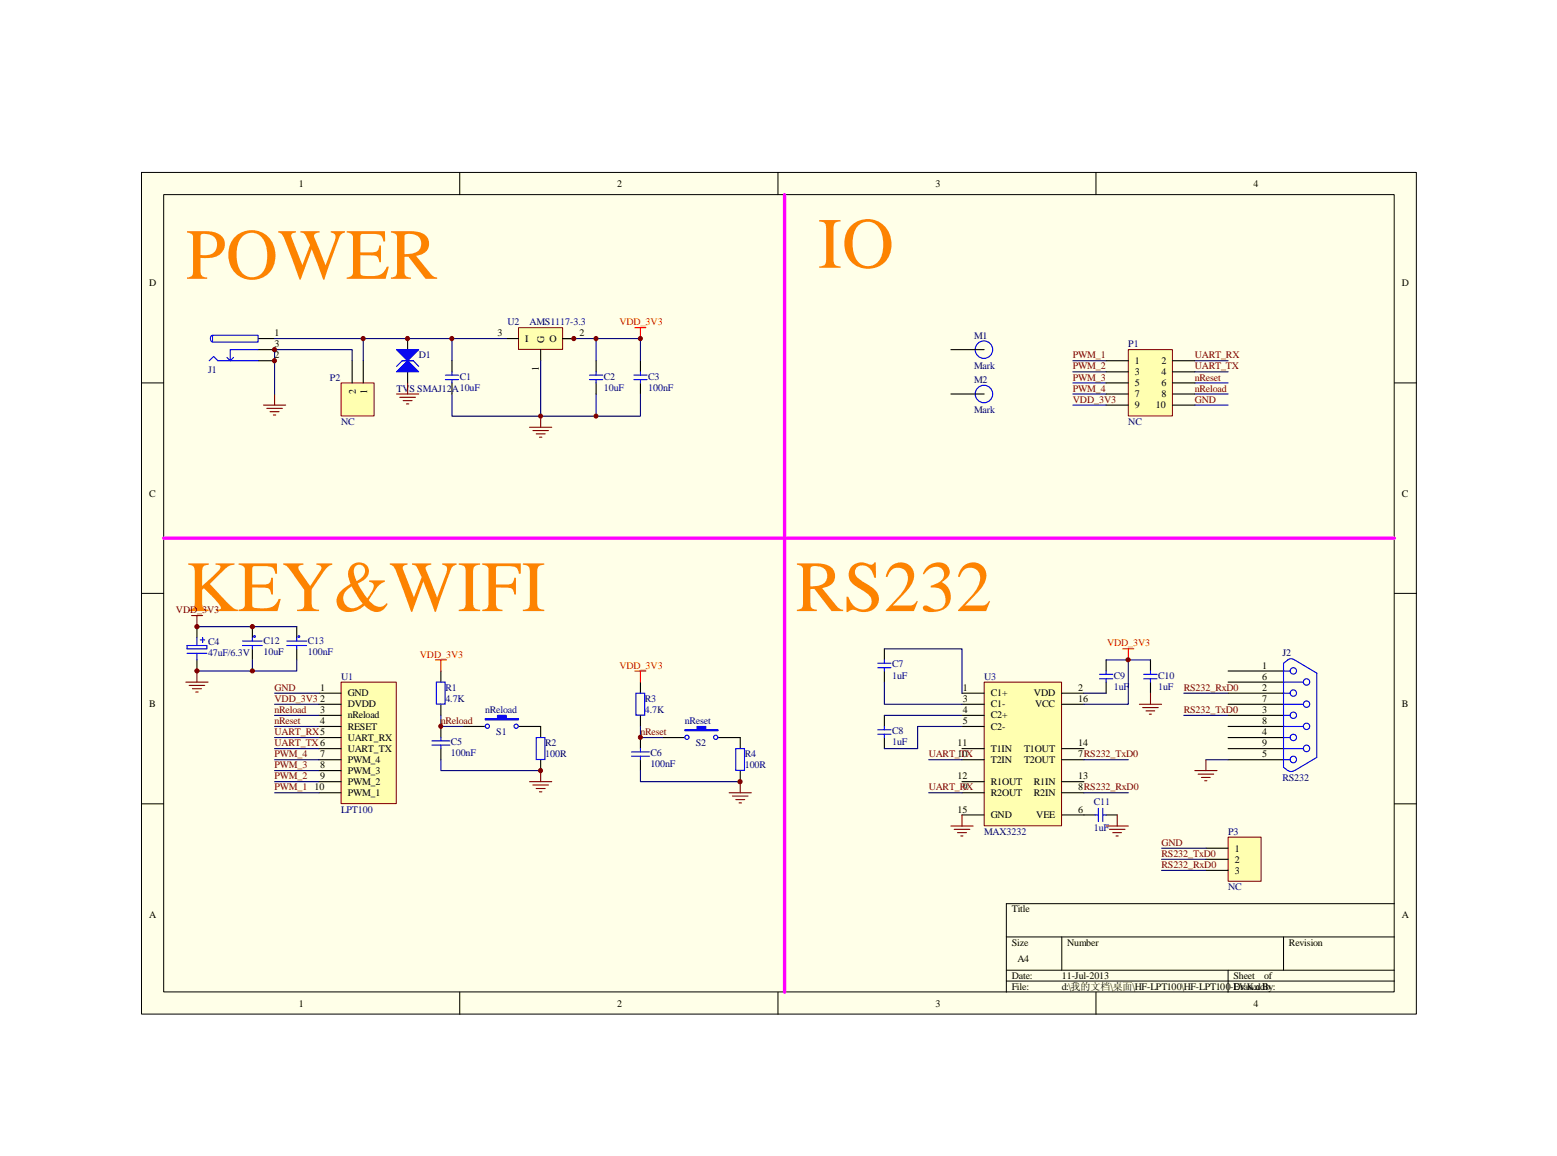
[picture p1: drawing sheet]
<svg xmlns="http://www.w3.org/2000/svg" width="279mm" height="207mm" viewBox="0 0 279 207" stroke-linecap="round" stroke-linejoin="round" font-family="sans-serif">
<path d="M25.4 30.9h228.8v151h-228.8z" fill="#ffffe8"/>
<g fill="none" stroke="#000" stroke-width=".18">
<path d="M25.4 30.9h228.8v151h-228.8zM29.4 34.9h220.8v143.1h-220.8zM82.5 30.9v4M139.6 30.9v4M196.7 30.9v4M25.4 68.7h4M250.2 68.7h4M25.4 106.5h4M250.2 106.5h4M25.4 144.2h4M250.2 144.2h4M82.5 178v4"/>
<path d="M139.6 178v4M180.6 168.1h69.6M180.6 174.1h69.6M180.6 176h69.6M190.5 168.1v6M196.7 178v4M220.4 174.1v3.9M230.3 168.1v6M250.2 162.1h-69.6v15.9"/>
</g>
<path d="M61.2 122.4h9.9v21.8h-9.9z" fill="#ffffb0"/>
<path d="M61.2 122.4h9.9v21.8h-9.9z" fill="none" stroke="#800000" stroke-width=".18"/>
<path d="M114.9 64.7v2M114.9 68.7v2M57.2 124.4h4M57.2 126.4h4M57.2 128.3h4M57.2 130.3h4M57.2 132.3h4M57.2 134.3h4M57.2 136.3h4M57.2 138.3h4M57.2 140.2h4M57.2 142.2h4" fill="none" stroke="#000" stroke-width=".2"/>
<path d="M95 76.7h4M95.6 77.3h2.8M96.2 77.8h1.6M96.8 78.4h.4M97 74.7v2" fill="none" stroke="#800000" stroke-width=".2"/>
<path d="M113.7 68.1h2.4M113.7 67.3h2.4M114.9 66.7v.6M114.9 68.1v.6" fill="none" stroke="#00f" stroke-width=".2"/>
<path d="M81.1 70.7v4h25.9v-4M91.1 60.7h-10v4M107 64.7v-4h7.9v4M114.9 70.7v4h-7.9" fill="none" stroke="#000080" stroke-width=".2"/>
<path d="M113.9 58.8h2M114.9 58.8v1.9" fill="none" stroke="#f00" stroke-width=".2"/>
<path d="M93.1 58.8h7.9v3.9h-7.9z" fill="#ffffb0"/>
<path d="M93 58.8h8v3.9h-8z" fill="none" stroke="#800000" stroke-width=".18"/>
<path d="M46.3 60.7h3M46.3 62.7h3M46.3 64.7h3M81.1 64.7v2M81.1 68.7v2M91.1 60.7h1.9M97 62.7v2M101 60.7h2M107 64.7v2M107 68.7v2M35.3 112.4v2M35.3 118.4v2" fill="none" stroke="#000" stroke-width=".2"/>
<path d="M97 64.7v10M103 60.7h4" fill="none" stroke="#000080" stroke-width=".2"/>
<g fill="none" stroke="#00f" stroke-width=".2">
<path d="M79.9 68.1h2.4M79.9 67.3h2.4M81.1 66.7v.6M81.1 68.1v.6M105.8 68.1h2.4M105.8 67.3h2.4M107 66.7v.6M107 68.1v.6M33.6 115.8h3.5v.6h-3.5zM33.6 117.2h3.5M35.3 114.4v1.4M35.3 117.2v1.2"/>
<path d="M35.9 114.8h.8M36.4 114.4v.8"/>
</g>
<path d="M47.3 72.7h4M47.9 73.3h2.8M48.5 73.9h1.6M49.1 74.5h.4M49.3 70.7v2" fill="none" stroke="#800000" stroke-width=".2"/>
<path d="M38.1 60.1h8.2v1.3h-8.2z" fill-rule="evenodd" fill="#ffc" stroke="#00f" stroke-width=".2"/>
<path d="M37.5 64.7l.8-.7 .8 .7h7.2M38.1 60.1a.67 .67 0 0 0 0 1.2M40.7 64.1l.6 .6M41.9 64.1l-.6 .6M46.3 62.7h-5v2" fill="none" stroke="#00f" stroke-width=".2"/>
<path d="M61.2 68.7h5.9v5.9h-5.9z" fill="#ffffb0"/>
<path d="M61.2 68.7h5.9v5.9h-5.9z" fill="none" stroke="#800000" stroke-width=".18"/>
<g fill="none" stroke="#000" stroke-width=".2">
<path d="M63.2 64.7v4M65.2 64.7v4M73.1 60.7v2M73.1 66.7v2M79.1 120.4v2M79.1 126.4v1.9M79.1 130.3v2M79.1 134.3v2M83.1 130.3h4M93 130.3h4v2M97 136.3v2M114.9 122.4v2"/>
<path d="M114.9 128.3v2M114.9 132.3v2M114.9 136.3v2M118.9 132.3h4M128.9 132.3h3.9v2M132.8 138.3v1.9"/>
</g>
<g fill="none" stroke="#000080" stroke-width=".2">
<path d="M49.3 60.7h31.8M65.2 60.7v4M49.3 124.4h7.9M49.3 126.4h7.9M49.3 128.3h7.9M49.3 130.3h7.9M49.3 132.3h7.9M49.3 134.3h7.9M49.3 136.3h7.9M49.3 138.3h7.9M79.1 136.3v2h17.9M79.1 128.3v2h4"/>
<path d="M114.9 138.3v1.9h17.9M114.9 130.3v2h4M49.3 140.2h7.9M49.3 142.2h7.9"/>
</g>
<g fill="#00f" stroke="#00f" stroke-width=".2">
<path d="M71.2 66.7l1.9-2 2 2z"/>
<path d="M71.2 62.7h3.9l-2 2z"/>
<path d="M87.1 128.9h2.2v-.6h1.5v.6h2.2v.3h-5.9z" fill-rule="evenodd"/>
<path d="M122.9 130.9h2.2v-.6h1.6v.6h2.2v.2h-6z" fill-rule="evenodd"/>
</g>
<g fill="none" stroke="#00f" stroke-width=".2">
<path d="M72.2 64.7h2l.9 1M74.2 64.7h-2l-1 1M77.5 132.9h3.2M77.5 133.7h3.2M78.3 122.4h1.6v3.9h-1.6zM79.1 132.3v.6M79.1 133.7v.6M96.2 132.3h1.6v4h-1.6zM113.3 134.9h3.2M113.3 135.7h3.2M114.1 124.4h1.6v3.9h-1.6zM114.9 134.3v.6"/>
<path d="M114.9 135.7v.6M132 134.3h1.6v3.9h-1.6z"/>
<circle cx="87.5" cy="130.3" r=".38"/>
<circle cx="92.6" cy="130.3" r=".38"/>
<circle cx="123.3" cy="132.3" r=".38"/>
<circle cx="128.4" cy="132.3" r=".38"/>
</g>
<g fill="none" stroke="#800000" stroke-width=".2">
<path d="M71.2 70.7h3.9M71.7 71.3h2.8M72.3 71.9h1.6M72.9 72.5h.5M73.1 68.7v2M97 138.3v1.9M95 140.2h4M95.6 140.8h2.8M96.2 141.5h1.6M96.8 142.1h.4M130.8 142.2h4M131.4 142.8h2.8"/>
<path d="M132 143.5h1.6M132.6 144.1h.4M132.8 140.2v2"/>
</g>
<path d="M78.1 118.4h2M79.1 118.4v2M113.9 120.4h2M114.9 120.4v2" fill="none" stroke="#f00" stroke-width=".2"/>
<path d="M176.6 122.4h13.9v25.8h-13.9z" fill="#ffffb0"/>
<path d="M176.6 122.4h13.9v25.8h-13.9z" fill="none" stroke="#800000" stroke-width=".18"/>
<g fill="none" stroke="#000" stroke-width=".2">
<path d="M158.7 116.4v2M198.5 118.4v2M206.5 118.4v2M158.7 120.4v2M158.7 128.3v2M158.7 132.3v2M172.6 124.4h4M172.6 126.4h4M172.6 128.3h4M172.6 130.3h4M172.6 136.3h4M172.6 134.3h4"/>
<path d="M190.5 124.4h4M190.5 126.4h4M190.5 136.3h4M190.5 134.3h4M198.5 122.4v2M206.5 122.4v2M172.6 146.2h4M172.6 142.2h4M172.6 140.2h4M190.5 146.2h6M190.5 142.2h4M190.5 140.2h4"/>
<path d="M198.5 146.2h2"/>
</g>
<g fill="none" stroke="#00f" stroke-width=".2">
<path d="M157.5 119h2.4M157.5 119.8h2.4M158.7 118.4v.6M158.7 119.8v.6M157.5 130.9h2.4M157.5 131.7h2.4M158.7 130.3v.6M158.7 131.7v.6M197.3 121h2.4M197.3 121.8h2.4M198.5 120.4v.6M198.5 121.8v.6"/>
<path d="M205.2 121h2.4M205.2 121.8h2.4M206.5 120.4v.6M206.5 121.8v.6M196.5 146.2h.6M197.1 145v2.4M197.9 146.2h.6M197.9 145v2.4"/>
</g>
<g fill="none" stroke="#800000" stroke-width=".2">
<path d="M204.5 126.4h3.9M205.1 127h2.7M205.6 127.5h1.6M206.2 128.1h.4M206.5 124.4v2M214.4 138.3h4M215 138.9h2.8M215.6 139.5h1.6M216.4 136.3v2M170.6 148.2h4M171.2 148.8h2.8M171.8 149.4h1.6"/>
<path d="M172.4 150h.4M172.6 146.2v2M198.5 148.2h4M199.1 148.8h2.8M199.7 149.4h1.5M200.3 150h.4M200.5 146.2v2M216.2 140.1h.4"/>
</g>
<g fill="none" stroke="#000080" stroke-width=".2">
<path d="M158.7 116.4h13.9v8M198.5 118.4h4v8h-8M202.5 118.4h4M158.7 122.4v4h13.9M158.7 128.3h13.9M166.7 136.3h5.9M172.6 130.3h-7.9v4h-6M194.5 124.4h4M194.5 136.3h8M212.4 124.4h8M212.4 128.3h8M166.7 142.2h5.9"/>
<path d="M194.5 142.2h8"/>
</g>
<path d="M201.5 116.4h1.9M202.5 116.4v2" fill="none" stroke="#f00" stroke-width=".2"/>
<path d="M220.4 150.2h5.9v7.9h-5.9z" fill="#ffffb0"/>
<path d="M220.4 150.2h5.9v7.9h-5.9z" fill="none" stroke="#800000" stroke-width=".18"/>
<g fill="none" stroke="#000" stroke-width=".2">
<path d="M170.6 62.7h6M170.6 70.7h6M45.3 112.4v2M45.3 116.4v2M220.4 120.4h9.9M220.4 122.4h9.9M220.4 124.4h9.9M220.4 126.4h9.9M220.4 128.3h9.9M220.4 130.3h9.9M220.4 132.3h9.9M220.4 134.3h9.9"/>
<path d="M220.4 136.3h9.9M216.4 152.2h4M216.4 154.2h4M216.4 156.2h4"/>
</g>
<path d="M63.2 64.7v-2h-13.9v8M192.5 64.7h6M192.5 66.7h6M192.5 68.7h6M192.5 70.7h6M214.4 64.7h6M214.4 66.7h6M214.4 68.7h6M214.4 70.7h6M208.4 152.2h8M208.4 156.2h8M208.4 154.2h8" fill="none" stroke="#000080" stroke-width=".2"/>
<g fill="none" stroke="#00f" stroke-width=".2">
<path d="M43.5 115.8h3.6M43.5 115h3.6M45.3 114.4v.6M45.3 115.8v.6M232.3 118.4l-.6-.2a1.89 1.89 0 0 0-1.4 .8v18.7l.8 .6M232.3 118.4l4 2.4v15.1l-4 2.4M230.3 136.3h1.2M230.3 134.3h3.6M230.3 132.3h1.2M230.3 130.3h3.6M230.3 128.3h1.2M230.3 126.4h3.6"/>
<path d="M230.3 124.4h1.2M230.3 122.4h3.6M230.3 120.4h1.2M231.1 138.2l.6 .2 .6-.2"/>
<circle cx="176.6" cy="62.7" r="1.57"/>
<circle cx="176.6" cy="70.7" r="1.57"/>
<circle cx="232.1" cy="136.3" r=".58"/>
<circle cx="232.1" cy="120.4" r=".57"/>
<circle cx="232.1" cy="132.3" r=".57"/>
<circle cx="232.1" cy="128.3" r=".57"/>
<circle cx="232.1" cy="124.3" r=".57"/>
<circle cx="234.4" cy="134.3" r=".58"/>
<circle cx="234.5" cy="122.4" r=".57"/>
<circle cx="234.5" cy="126.3" r=".57"/>
<circle cx="234.5" cy="130.3" r=".57"/>
</g>
<g fill="#800000" stroke="#800000" stroke-width=".18">
<circle cx="97" cy="74.6" r=".36"/>
<circle cx="106.9" cy="74.6" r=".36"/>
<circle cx="106.9" cy="60.7" r=".37"/>
<circle cx="81.1" cy="60.7" r=".37"/>
<circle cx="65.2" cy="60.7" r=".37"/>
<circle cx="79.1" cy="130.3" r=".37"/>
<circle cx="97" cy="138.3" r=".37"/>
<circle cx="114.9" cy="132.3" r=".37"/>
<circle cx="132.8" cy="140.2" r=".38"/>
<circle cx="202.4" cy="118.4" r=".37"/>
<circle cx="103" cy="60.7" r=".37"/>
<circle cx="73.1" cy="60.7" r=".37"/>
</g>
<path d="M140.8 34.9v143.1M29.4 96.6h220.8" fill="none" stroke="#f0f" stroke-width=".6"/>
<circle cx="45.7" cy="114.2" r=".17" fill="#c0c0c0" stroke="#00f" stroke-width=".18"/>
<path d="M53.2 112.4v2M53.2 116.4v2" fill="none" stroke="#000" stroke-width=".2"/>
<path d="M51.5 115.8h3.5M51.5 115h3.5M53.2 114.4v.6M53.2 115.8v.6" fill="none" stroke="#00f" stroke-width=".2"/>
<circle cx="53.6" cy="114.2" r=".17" fill="#c0c0c0" stroke="#00f" stroke-width=".18"/>
<g fill="#800000" stroke="#800000" stroke-width=".18">
<circle cx="114.9" cy="60.7" r=".37"/>
<circle cx="45.3" cy="112.4" r=".38"/>
<circle cx="45.3" cy="120.4" r=".37"/>
<circle cx="35.4" cy="120.4" r=".37"/>
<circle cx="35.3" cy="112.4" r=".38"/>
<circle cx="49.2" cy="62.7" r=".37"/>
<circle cx="49.2" cy="64.7" r=".37"/>
</g>
<path d="M35.3 112.4h17.9M45.3 118.4v2M53.2 118.4v2h-17.9M216.4 136.3h4" fill="none" stroke="#000080" stroke-width=".2"/>
<path d="M34.4 110.4h2M35.3 110.4v2M33.4 122.4h3.9M33.9 123h2.8M34.5 123.6h1.6M35.1 124.2h.5M35.3 120.4v2" fill="none" stroke="#800000" stroke-width=".2"/>
<path d="M202.5 62.8h7.9v11.8h-7.9z" fill="#ffffb0"/>
<path d="M202.5 62.7h7.9v11.9h-7.9z" fill="none" stroke="#800000" stroke-width=".18"/>
<path d="M198.5 64.7h4M198.5 66.7h4M198.5 68.7h4M198.5 70.7h4M198.5 72.7h4M210.4 64.7h4M210.4 66.7h4M210.4 68.7h4M210.4 70.7h4M210.4 72.7h4" fill="none" stroke="#000" stroke-width=".2"/>
<path d="M192.5 72.7h6M214.4 72.7h6" fill="none" stroke="#000080" stroke-width=".2"/>
<g font-size="12.9" fill="#fd8300">
<text x="33.4" y="50">POWER</text>
<text x="146.8" y="48">IO</text>
<text x="33.4" y="109.6">KEY&amp;WIFI</text>
<text x="142.8" y="109.6">RS232</text>
</g>
<g font-size="1.8">
<text x="53.6" y="33.5">1</text>
<text x="110.7" y="33.5">2</text>
<text x="167.8" y="33.5">3</text>
<text x="225" y="33.5">4</text>
<text x="26.8" y="51.4">D</text>
<text x="251.6" y="51.4">D</text>
<text x="49.3" y="60.4">1</text>
<text x="49.3" y="62.3">3</text>
<text x="49.3" y="64.3">2</text>
<text x="89.3" y="60.4">3</text>
<text x="94.2" y="61.3">I</text>
<text x="97.7" y="61.5" transform="rotate(-90 97.7 61.5)">G</text>
<text x="98.6" y="61.3">O</text>
<text x="104" y="60.4">2</text>
<text x="203.7" y="65.3">1</text>
<text x="208.4" y="65.3">2</text>
<text x="63.9" y="70.7" transform="rotate(-90 63.9 70.7)">2</text>
<text x="65.9" y="70.7" transform="rotate(-90 65.9 70.7)">1</text>
<text x="96.7" y="66.5" transform="rotate(-90 96.7 66.5)">1</text>
<text x="203.7" y="67.3">3</text>
<text x="203.7" y="69.3">5</text>
<text x="203.7" y="71.3">7</text>
<text x="208.4" y="67.3">4</text>
<text x="208.4" y="69.3">6</text>
<text x="208.4" y="71.3">8</text>
<text x="203.7" y="73.3">9</text>
<text x="207.4" y="73.3">10</text>
<text x="26.8" y="89.1">C</text>
<text x="251.6" y="89.1">C</text>
<text x="226.5" y="120">1</text>
<text x="57.4" y="123.9">1</text>
<text x="57.4" y="125.9">2</text>
<text x="62.4" y="124.9">GND</text>
<text x="172.8" y="123.9">1</text>
<text x="172.8" y="125.9">3</text>
<text x="177.8" y="124.9">C1+</text>
<text x="185.5" y="124.9">VDD</text>
<text x="193.5" y="123.9">2</text>
<text x="193.5" y="125.9">16</text>
<text x="226.5" y="122">6</text>
<text x="226.5" y="123.9">2</text>
<text x="226.5" y="125.9">7</text>
<text x="26.8" y="126.9">B</text>
<text x="57.4" y="127.9">3</text>
<text x="57.4" y="129.9">4</text>
<text x="62.4" y="126.9">DVDD</text>
<text x="62.4" y="128.9">nReload</text>
<text x="62.4" y="130.9">RESET</text>
<text x="172.8" y="127.9">4</text>
<text x="172.8" y="129.9">5</text>
<text x="177.8" y="126.9">C1-</text>
<text x="177.8" y="128.9">C2+</text>
<text x="177.8" y="130.9">C2-</text>
<text x="185.8" y="126.9">VCC</text>
<text x="226.5" y="127.9">3</text>
<text x="226.5" y="129.9">8</text>
<text x="226.5" y="131.9">4</text>
<text x="251.6" y="126.9">B</text>
<text x="57.4" y="135.9">7</text>
<text x="57.4" y="137.9">8</text>
<text x="62.4" y="132.9">UART_RX</text>
<text x="62.4" y="134.9">UART_TX</text>
<text x="62.4" y="136.9">PWM_4</text>
<text x="171.8" y="135.9">10</text>
<text x="171.8" y="133.9">11</text>
<text x="177.8" y="136.9">T2IN</text>
<text x="177.8" y="134.9">T1IN</text>
<text x="183.8" y="136.9">T2OUT</text>
<text x="183.8" y="134.9">T1OUT</text>
<text x="193.5" y="135.9">7RS232_TxD0</text>
<text x="193.5" y="133.9">14</text>
<text x="226.5" y="133.9">9</text>
<text x="226.5" y="135.9">5</text>
<text x="56.4" y="141.8">10</text>
<text x="57.4" y="139.8">9</text>
<text x="62.4" y="138.8">PWM_3</text>
<text x="62.4" y="140.8">PWM_2</text>
<text x="62.4" y="142.8">PWM_1</text>
<text x="171.8" y="139.8">12</text>
<text x="172.8" y="141.8">9</text>
<text x="177.8" y="142.8">R2OUT</text>
<text x="177.8" y="140.8">R1OUT</text>
<text x="185.5" y="142.8">R2IN</text>
<text x="185.5" y="140.8">R1IN</text>
<text x="193.5" y="141.8">8RS232_RxD0</text>
<text x="193.5" y="139.8">13</text>
<text x="171.8" y="145.8">15</text>
<text x="177.8" y="146.8">GND</text>
<text x="186" y="146.8">VEE</text>
<text x="193.5" y="145.8">6</text>
<text x="221.6" y="152.8">1</text>
<text x="221.6" y="154.8">2</text>
<text x="221.6" y="156.8">3</text>
<text x="26.8" y="164.7">A</text>
<text x="181.6" y="163.7">Title</text>
<text x="251.6" y="164.7">A</text>
<text x="181.6" y="169.7">Size</text>
<text x="182.6" y="172.6">A4</text>
<text x="191.5" y="169.7">Number</text>
<text x="231.3" y="169.7">Revision</text>
<text x="181.6" y="175.6">Date:</text>
<text x="181.6" y="177.6">File:</text>
<text x="190.5" y="175.6">11-Jul-2013</text>
<text x="190.5" y="177.6">d:\我的文档\桌面\HF-LPT100\HF-LPT100</text>
<text x="220.8" y="177.6">-EVK.ddb</text>
<text x="221.4" y="175.6">Sheet</text>
<text x="221.4" y="177.6">Drawn By:</text>
<text x="226.9" y="175.6">of</text>
<text x="53.6" y="180.6">1</text>
<text x="110.7" y="180.6">2</text>
<text x="167.8" y="180.6">3</text>
<text x="225" y="180.6">4</text>
</g>
<g font-size="1.8" fill="#000080">
<text x="91.1" y="58.4">U2</text>
<text x="95" y="58.4">AMS1117-3.3</text>
<text x="75.1" y="64.3">D1</text>
<text x="174.8" y="60.7">M1</text>
<text x="202.5" y="62.3">P1</text>
<text x="37.3" y="66.9">J1</text>
<text x="59.2" y="68.3">P2</text>
<text x="71.2" y="70.3">TVS SMAJ12A10uF</text>
<text x="82.5" y="68.1">C1</text>
<text x="108.4" y="68.1">C2</text>
<text x="108.4" y="70.1">10uF</text>
<text x="116.3" y="68.1">C3</text>
<text x="116.3" y="70.1">100nF</text>
<text x="174.8" y="66.1">Mark</text>
<text x="174.8" y="68.7">M2</text>
<text x="61.2" y="76.2">NC</text>
<text x="174.8" y="74">Mark</text>
<text x="202.5" y="76.2">NC</text>
<text x="37.3" y="115.8">C4</text>
<text x="37.3" y="117.8">47uF/6.3V</text>
<text x="47.3" y="115.6">C12</text>
<text x="47.3" y="117.6">10uF</text>
<text x="55.2" y="115.6">C13</text>
<text x="55.2" y="117.6">100nF</text>
<text x="160.1" y="119.8">C7</text>
<text x="230.1" y="117.8">J2</text>
<text x="61.2" y="122">U1</text>
<text x="79.9" y="123.9">R1</text>
<text x="79.9" y="125.9">4.7K</text>
<text x="115.7" y="125.9">R3</text>
<text x="160.1" y="121.7">1uF</text>
<text x="176.6" y="122">U3</text>
<text x="199.9" y="121.7">C9</text>
<text x="199.9" y="123.7">1uF</text>
<text x="207.8" y="121.7">C10</text>
<text x="207.8" y="123.7">1uF</text>
<text x="87.1" y="127.9">nReload</text>
<text x="89.1" y="131.9">S1</text>
<text x="115.7" y="127.9">4.7K</text>
<text x="122.9" y="129.9">nReset</text>
<text x="160.1" y="131.7">C8</text>
<text x="80.9" y="133.7">C5</text>
<text x="80.9" y="135.7">100nF</text>
<text x="97.8" y="133.9">R2</text>
<text x="97.8" y="135.9">100R</text>
<text x="116.7" y="135.7">C6</text>
<text x="116.7" y="137.7">100nF</text>
<text x="124.9" y="133.9">S2</text>
<text x="133.6" y="135.9">R4</text>
<text x="133.6" y="137.9">100R</text>
<text x="160.1" y="133.7">1uF</text>
<text x="230.1" y="140">RS232</text>
<text x="61.2" y="145.8">LPT100</text>
<text x="176.6" y="149.8">MAX3232</text>
<text x="196.3" y="144.4">C11</text>
<text x="196.3" y="149.2">1uF</text>
<text x="220.4" y="149.8">P3</text>
<text x="220.4" y="159.7">NC</text>
</g>
<g font-size="1.8" fill="#f00">
<text x="111.2" y="58.4">VDD_3V3</text>
<text x="75.3" y="118">VDD_3V3</text>
<text x="111.2" y="120">VDD_3V3</text>
<text x="198.7" y="116">VDD_3V3</text>
</g>
<g font-size="1.8" fill="#800000">
<text x="192.5" y="64.3">PWM_1</text>
<text x="214.4" y="64.3">UART_RX</text>
<text x="192.5" y="66.3">PWM_2</text>
<text x="192.5" y="68.3">PWM_3</text>
<text x="192.5" y="70.3">PWM_4</text>
<text x="214.4" y="66.3">UART_TX</text>
<text x="214.4" y="70.3">nReload</text>
<text x="214.4" y="68.3">nReset</text>
<text x="192.5" y="72.3">VDD_3V3</text>
<text x="214.4" y="72.3">GND</text>
<text x="31.6" y="110">VDD_3V3</text>
<text x="49.3" y="123.9">GND</text>
<text x="49.3" y="125.9">VDD_3V3</text>
<text x="212.4" y="123.9">RS232_RxD0</text>
<text x="49.3" y="127.9">nReload</text>
<text x="49.3" y="129.9">nReset</text>
<text x="49.3" y="131.9">UART_RX5</text>
<text x="79.1" y="129.9">nReload</text>
<text x="114.9" y="131.9">nReset</text>
<text x="212.4" y="127.9">RS232_TxD0</text>
<text x="49.3" y="133.9">UART_TX6</text>
<text x="49.3" y="137.9">PWM_3</text>
<text x="49.3" y="135.9">PWM_4</text>
<text x="166.7" y="135.9">UART_TX</text>
<text x="49.3" y="141.8">PWM_1</text>
<text x="49.3" y="139.8">PWM_2</text>
<text x="166.7" y="141.8">UART_RX</text>
<text x="208.4" y="153.7">RS232_TxD0</text>
<text x="208.4" y="155.7">RS232_RxD0</text>
<text x="208.4" y="151.8">GND</text>
</g>
</svg>
